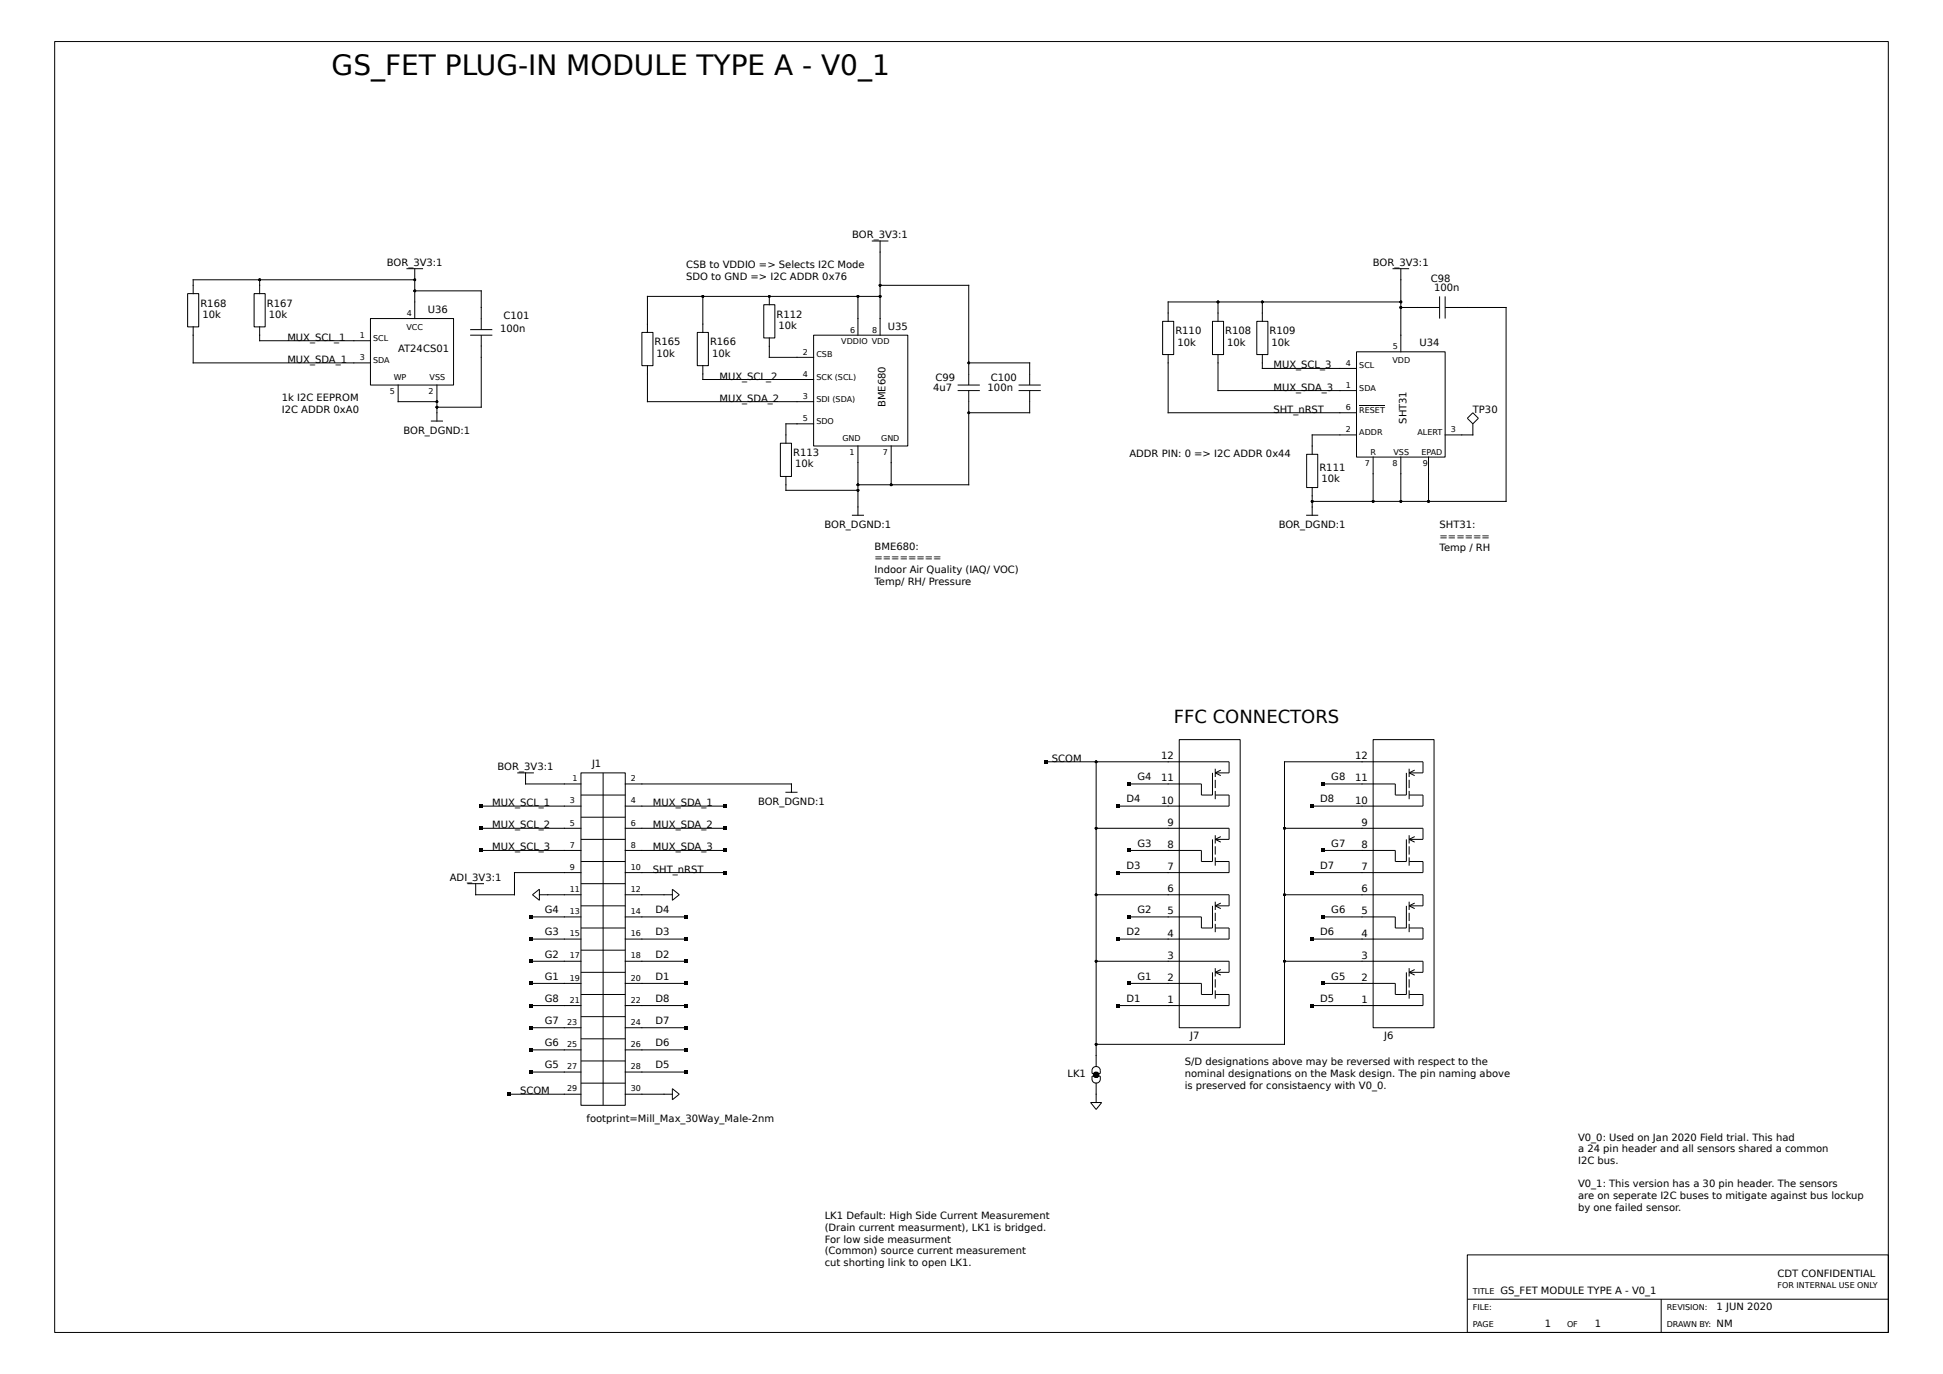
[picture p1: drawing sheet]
<svg xmlns="http://www.w3.org/2000/svg" width="297mm" height="210mm" viewBox="0 0 297 210" stroke-linecap="round" stroke-linejoin="round" font-family="sans-serif">
<g fill="none" stroke="#000" stroke-width=".15">
<path d="M8.4 6.3h280.2v197.4h-280.2zM133.3 36.8h2.5M134.5 36.8v14.4M28.7 44.9h1.7v5.1h-1.7zM29.5 50v5.5h27.1M38.8 44.9h1.7v5.1h-1.7zM39.7 50v2.1h16.9M39.7 42.8v2.1M56.6 48.7h12.7v10.2h-12.7zM60.9 58.9v2.5h5.9M62.1 41.1h2.6M63.4 44.5h10.2v5.9"/>
<path d="M63.4 41.1v7.6M63.4 42.8h-33.9v2.1M66.8 58.9v5.5M71.9 50.4h3.4M71.9 51.2h3.4M73.6 51.2v11h-6.8M98.1 50.8h1.7v5.1h-1.7zM99 55.9v5.5h25.4M106.6 50.8h1.7v5.1h-1.7zM107.4 55.9v2.1h17M107.4 45.3v5.5M116.7 46.6h1.7v5.1h-1.7z"/>
<path d="M117.6 51.7v2.9h6.8M117.6 45.3v1.3M124.4 51.2h14.4v17h-14.4zM131.1 45.3v5.9M134.5 43.6h13.6v15.3M134.5 45.3h-35.5v5.5M146.4 59.7h3.4M146.4 58.9h3.4M148.1 59.7v14.4h-17M148.1 55.5h9.3v3.4M155.7 59.7h3.4M155.7 58.9h3.4"/>
<path d="M157.4 59.7v3.4h-9.3M177.7 49.1h1.7v5.1h-1.7zM178.6 54.2v8.9h28.8M185.3 49.1h1.7v5.1h-1.7zM186.2 54.2v5.5h21.2M186.2 46.1v3M192.1 49.1h1.7v5.1h-1.7zM193 54.2v2.1h14.4M193 46.1v3M207.4 53.8h13.5v16.1h-13.5zM212.9 41.1h2.5M214.1 41.1v12.7"/>
<path d="M214.1 47h6M214.1 46.1h-35.5v3M220.1 45.3v3.4M220.9 47h9.3v29.6h-29.6M220.9 45.3v3.4M65.9 64.4h1.7M119.3 67.7h1.7v5.1h-1.7zM120.1 72.8v2.1h11M124.4 64.8h-4.3v2.9M130.3 78.7h1.7M131.1 68.2v10.5M136.2 68.2v5.9"/>
<path d="M199.7 69.4h1.7v5.1h-1.7zM199.7 78.7h1.7M200.6 74.5v4.2M207.4 66.5h-6.8v2.9M207.8 62h3.9M209.9 69.9v6.7M214.1 69.9v6.7M218.4 69.9v6.7M224.3 63.9l.8-.8 .9 .8-.9 .9zM225.1 64.8v1.7h-4.2M79.1 118.1h2.5M80.3 118.1v1.7h8.5"/>
<path d="M88.8 118.1h6.8v50.8h-6.8zM92.2 118.1v50.8M95.6 119.8h25.4v1.3M159.9 116.4h28v1.7h-2.1M167.6 116.4v46.6M180.3 113h9.3v44.1h-9.3zM185.3 118.1v3.4h-1.7v-1.7h-11M185.8 117.5v1.3M185.8 119.2v1.3M185.8 118.1l.8 .4M186.6 117.7l-.8 .4M209.9 113h9.3v44.1h-9.3z"/>
<path d="M215 118.1v3.4h-1.7v-1.7h-11M215.4 117.5v1.3M215.4 119.2v1.3M215.4 118.1h2.1v-1.7h-21.2v43.2h-28.7M215.4 118.1l.8 .4M216.2 117.7l-.8 .4M71.4 135.1h2.6M73.6 130h15.2M73.6 126.6h15.2M73.6 123.2h15.2M81.4 136.8l1.1-.9v1.7zM82.5 136.8h6.3"/>
<path d="M88.8 133.4h-10.2v3.4h-5.9v-1.7M88.8 138.4h6.8M88.8 131.7h6.8M88.8 128.3h6.8M88.8 121.5h6.8M88.8 135.1h6.8M88.8 124.9h6.8M95.6 136.8h7.2M95.6 130h15.2M95.6 133.4h15.2M95.6 126.6h15.2M95.6 123.2h15.2"/>
<path d="M102.8 135.9l1 .9-1 .8zM120.1 121.1h1.7M167.6 136.8h20.3v1.6h-2.1M167.6 126.6h20.3v1.7h-2.1M185.3 138.4v3.4h-1.7v-1.7h-11M185.3 128.3v3.4h-1.7v-1.7h-11M185.8 131.7h2.1v1.7h-17M185.8 121.5h2.1v1.7h-17M185.8 120.9v1.2M185.8 127.7v1.2M185.8 129.3v1.3M185.8 131v1.3"/>
<path d="M185.8 137.8v1.3M185.8 139.5v1.3M185.8 138.4l.8 .5M185.8 128.3l.8 .4M186.6 138l-.8 .4M186.6 127.9l-.8 .4M196.3 136.8h21.2v1.6h-2.1M196.3 126.6h21.2v1.7h-2.1M215 128.3v3.4h-1.7v-1.7h-11M215 138.4v3.4h-1.7v-1.7h-11M215.4 120.9v1.2M215.4 127.7v1.2"/>
<path d="M215.4 129.3v1.3M215.4 131v1.3M215.4 137.8v1.3M215.4 139.5v1.3M215.4 131.7h2.1v1.7h-16.9M215.4 121.5h2.1v1.7h-16.9M215.4 138.4l.8 .5M215.4 128.3l.8 .4M216.2 138l-.8 .4M216.2 127.9l-.8 .4M81.2 150.3h7.6M81.2 153.7h7.6"/>
<path d="M81.2 146.9h7.6M81.2 140.1h7.6M81.2 143.5h7.6M81.2 157.1h7.6M88.8 152h6.8M88.8 148.6h6.8M88.8 141.8h6.8M88.8 145.2h6.8M88.8 158.8h6.8M88.8 155.4h6.8M95.6 150.3h9.3M95.6 153.7h9.3"/>
<path d="M95.6 146.9h9.3M95.6 140.1h9.3M95.6 143.5h9.3M95.6 157.1h9.3M167.6 146.9h20.3v1.7h-2.1M185.3 148.6v3.4h-1.7v-1.7h-11M185.8 152h2.1v1.7h-17M185.8 141.8h2.1v1.7h-17M185.8 148.6l.8 .4M185.8 141.2v1.3M185.8 148v1.2M185.8 149.7v1.2"/>
<path d="M185.8 151.4v1.2M186.6 148.2l-.8 .4M196.3 146.9h21.2v1.7h-2.1M215 148.6v3.4h-1.7v-1.7h-11M215.4 152h2.1v1.7h-16.9M215.4 148.6l.8 .4M215.4 141.2v1.3M215.4 148v1.2M215.4 149.7v1.2M215.4 151.4v1.2M215.4 141.8h2.1v1.7h-16.9M216.2 148.2l-.8 .4"/>
<path d="M77.8 167.2h11M81.2 163.9h7.6M81.2 160.5h7.6M88.8 162.2h6.8M88.8 165.5h6.8M95.6 163.9h9.3M95.6 160.5h9.3M95.6 167.2h7.2M102.8 166.4l1 .8-1 .9zM166.7 168.5h1.7l-.8 1.1zM166.9 164.5h1.3a.75 .75 0 0 1-.6 1 .75 .75 0 0 1-.7-1zM167 163.3a.64 .64 0 0 1 .7-.3 .64 .64 0 0 1 .5 .6v.5h-1.3z"/>
<path d="M167.4 163.9l-.2 .2M167.6 165.5v3M167.6 163.9l-.5 .4M167.7 163.9l-.6 .5M167.7 163.9l-.5 .6M167.8 163.9l-.6 .6M167.9 164l-.6 .6M167.9 164.1l-.5 .5M168 164.4l-.3 .3M168 164.2l-.6 .5M168 164.3l-.5 .4M224.3 191.8h64.3v11.9h-64.3z"/>
<path d="M224.3 198.6h64.3M253.9 198.6v5.1"/>
<circle cx="167.5" cy="164.3" r=".43"/>
</g>
<g fill="#000">
<path d="M39.6 42.6h.2l.1 .2-.1 .2h-.2l-.1-.2zM63.3 44.3h.2l.1 .2-.1 .1h-.2l-.1-.1zM63.3 42.6h.2l.1 .2-.1 .2h-.2l-.1-.2zM107.3 45.1h.2l.1 .2-.1 .2h-.2l-.1-.2zM117.5 45.1h.2l.1 .2-.1 .2h-.2l-.1-.2zM131 45.1h.2l.2 .2-.2 .2h-.2l-.1-.2zM134.4 45.1h.2l.1 .2-.1 .2h-.2l-.1-.2zM134.4 43.4h.2l.1 .2-.1 .2h-.2l-.1-.2zM148 55.3h.2l.1 .2-.1 .2h-.2l-.1-.2zM186.1 46h.2l.1 .1-.1 .2h-.2l-.1-.2zM192.9 46h.2l.1 .1-.1 .2h-.2l-.2-.2zM214 46.8h.2l.1 .2-.1 .2h-.2l-.1-.2z"/>
<path d="M214 46h.2l.1 .1-.1 .2h-.2l-.1-.2zM66.7 62h.2l.1 .2-.1 .2h-.2l-.1-.2zM66.7 61.2h.2l.1 .2-.1 .2h-.2l-.1-.2zM131 73.9h.2l.2 .2-.2 .2h-.2l-.1-.2zM131 74.8h.2l.2 .1-.2 .2h-.2l-.1-.2zM136.1 73.9h.2l.1 .2-.1 .2h-.2l-.1-.2zM148 62.9h.2l.1 .2-.1 .2h-.2l-.1-.2zM200.5 76.4h.2l.1 .2-.1 .2h-.2l-.1-.2zM209.8 76.4h.2l.1 .2-.1 .2h-.2l-.1-.2zM214 76.4h.2l.1 .2-.1 .2h-.2l-.1-.2zM218.3 76.4h.2l.1 .2-.1 .2h-.2l-.2-.2zM159.7 116.2h.5v.5h-.5z"/>
<path d="M167.5 116.2h.2l.1 .2-.1 .2h-.2l-.2-.2zM172.4 119.6h.5v.5h-.5zM202 119.6h.5v.5h-.5zM73.3 123h.5v.5h-.5zM73.3 126.3h.5v.5h-.5zM73.3 129.7h.5v.5h-.5zM80.9 139.9h.5v.5h-.5zM104.6 139.9h.5v.5h-.5zM110.6 133.1h.5v.5h-.5zM110.6 123h.5v.5h-.5zM110.6 126.3h.5v.5h-.5zM110.6 129.7h.5v.5h-.5z"/>
<path d="M167.5 126.4h.2l.1 .2-.1 .2h-.2l-.2-.2zM167.5 136.6h.2l.1 .2-.1 .1h-.2l-.2-.1zM170.7 133.1h.5v.5h-.5zM170.7 123h.5v.5h-.5zM172.4 139.9h.5v.5h-.5zM172.4 129.7h.5v.5h-.5zM196.2 126.4h.2l.2 .2-.2 .2h-.2l-.1-.2zM196.2 136.6h.2l.2 .2-.2 .1h-.2l-.1-.1zM200.3 133.1h.5v.5h-.5zM200.3 123h.5v.5h-.5zM202 139.9h.5v.5h-.5zM202 129.7h.5v.5h-.5z"/>
<path d="M80.9 150h.5v.6h-.5zM80.9 146.7h.5v.5h-.5zM80.9 143.3h.5v.5h-.5zM80.9 156.8h.5v.5h-.5zM80.9 153.4h.5v.5h-.5zM104.6 150h.5v.6h-.5zM104.6 146.7h.5v.5h-.5zM104.6 143.3h.5v.5h-.5zM104.6 156.8h.5v.5h-.5zM104.6 153.4h.5v.5h-.5zM167.5 146.7h.2l.1 .2-.1 .2h-.2l-.2-.2zM167.5 159.4h.2l.1 .2-.1 .2h-.2l-.2-.2z"/>
<path d="M170.7 153.4h.5v.5h-.5zM170.7 143.3h.5v.5h-.5zM172.4 150h.5v.6h-.5zM196.2 146.7h.2l.2 .2-.2 .2h-.2l-.1-.2zM200.3 153.4h.5v.5h-.5zM200.3 143.3h.5v.5h-.5zM202 150h.5v.6h-.5zM77.5 167h.5v.5h-.5zM80.9 163.6h.5v.5h-.5zM80.9 160.2h.5v.5h-.5zM104.6 163.6h.5v.5h-.5zM104.6 160.2h.5v.5h-.5z"/>
</g>
<text font-size="4.3" x="50.7" y="11.4">GS_FET PLUG-IN MODULE TYPE A - V0_1</text>
<text font-size="2.8" x="179.4" y="110.5">FFC CONNECTORS</text>
<g font-size="1.5">
<text x="59.1" y="40.6">BOR_3V3:1</text>
<text x="104.9" y="41">CSB to VDDIO =&gt; Selects I2C Mode</text>
<text x="130.3" y="36.4">BOR_3V3:1</text>
<text x="209.9" y="40.6">BOR_3V3:1</text>
<text x="30.6" y="46.9">R168</text>
<text x="40.8" y="46.9">R167</text>
<text x="65.4" y="47.8">U36</text>
<text x="104.9" y="42.8">SDO to GND =&gt; I2C ADDR 0x76</text>
<text x="218.7" y="43">C98</text>
<text x="219.2" y="44.5">100n</text>
<text x="30.9" y="48.6">10k</text>
<text x="41.1" y="48.6">10k</text>
<text x="43.9" y="52.1">MUX_SCL_1</text>
<text x="60.9" y="53.8">AT24CS01</text>
<text x="76.4" y="50.7">100n</text>
<text x="76.9" y="48.7">C101</text>
<text x="100.1" y="52.8">R165</text>
<text x="108.5" y="52.8">R166</text>
<text x="118.7" y="48.6">R112</text>
<text x="119" y="50.3">10k</text>
<text x="135.7" y="50.4">U35</text>
<text x="179.7" y="51.1">R110</text>
<text x="180" y="52.8">10k</text>
<text x="187.3" y="51.1">R108</text>
<text x="187.6" y="52.8">10k</text>
<text x="194.1" y="51.1">R109</text>
<text x="194.4" y="52.8">10k</text>
<text x="217" y="52.9">U34</text>
<text x="43.9" y="55.5">MUX_SDA_1</text>
<text x="100.4" y="54.5">10k</text>
<text x="108.8" y="54.5">10k</text>
<text x="110" y="58">MUX_SCL_2</text>
<text x="142.6" y="59.7">4u7</text>
<text x="143" y="58.3">C99</text>
<text x="151" y="59.7">100n</text>
<text x="151.5" y="58.3">C100</text>
<text x="194.6" y="56.3">MUX_SCL_3</text>
<text x="194.6" y="59.7">MUX_SDA_3</text>
<text x="43.1" y="61.3">1k I2C EEPROM</text>
<text x="43.1" y="63.1">I2C ADDR 0xA0</text>
<text x="110" y="61.4">MUX_SDA_2</text>
<text x="135.4" y="62.2" transform="rotate(-90 135.4 62.2)">BME680</text>
<text x="194.6" y="63.1">SHT_nRST</text>
<text x="215" y="64.8" transform="rotate(-90 215 64.8)">SHT31</text>
<text x="225.1" y="63.1">TP30</text>
<text x="61.7" y="66.3">BOR_DGND:1</text>
<text x="121.2" y="69.7">R113</text>
<text x="121.5" y="71.4">10k</text>
<text x="172.6" y="69.9">ADDR PIN: 0 =&gt; I2C ADDR 0x44</text>
<text x="201.7" y="72">R111</text>
<text x="202" y="73.7">10k</text>
<text x="126" y="80.7">BOR_DGND:1</text>
<text x="133.7" y="84">BME680:</text>
<text x="195.5" y="80.7">BOR_DGND:1</text>
<text x="220.1" y="80.7">SHT31:</text>
<text x="220.1" y="82.5">======</text>
<text x="133.7" y="85.8">========</text>
<text x="133.7" y="87.6">Indoor Air Quality (IAQ/ VOC)</text>
<text x="133.7" y="89.3">Temp/ RH/ Pressure</text>
<text x="220.1" y="84.3">Temp / RH</text>
<text x="76.1" y="117.7">BOR_3V3:1</text>
<text x="90.5" y="117.3">J1</text>
<text x="160.8" y="116.4">SCOM</text>
<text x="173.9" y="119.3">G4</text>
<text x="177.5" y="119.4">11</text>
<text x="177.5" y="116.1">12</text>
<text x="203.5" y="119.3">G8</text>
<text x="207.1" y="119.4">11</text>
<text x="207.1" y="116.1">12</text>
<text x="75.3" y="123.2">MUX_SCL_1</text>
<text x="99.8" y="123.2">MUX_SDA_1</text>
<text x="115.9" y="123.1">BOR_DGND:1</text>
<text x="172.2" y="122.6">D4</text>
<text x="177.5" y="122.8">10</text>
<text x="201.8" y="122.6">D8</text>
<text x="207.1" y="122.8">10</text>
<text x="75.3" y="126.6">MUX_SCL_2</text>
<text x="75.3" y="130">MUX_SCL_3</text>
<text x="99.8" y="126.6">MUX_SDA_2</text>
<text x="99.8" y="130">MUX_SDA_3</text>
<text x="173.9" y="129.4">G3</text>
<text x="178.5" y="129.6">8</text>
<text x="178.5" y="126.2">9</text>
<text x="203.5" y="129.4">G7</text>
<text x="208.1" y="129.6">8</text>
<text x="208.1" y="126.2">9</text>
<text x="68.8" y="134.6">ADI_3V3:1</text>
<text x="99.8" y="133.4">SHT_nRST</text>
<text x="172.2" y="132.8">D3</text>
<text x="178.5" y="136.4">6</text>
<text x="178.5" y="133">7</text>
<text x="201.8" y="132.8">D7</text>
<text x="208.1" y="136.4">6</text>
<text x="208.1" y="133">7</text>
<text x="83.3" y="143">G3</text>
<text x="83.3" y="139.6">G4</text>
<text x="100.2" y="143">D3</text>
<text x="100.2" y="139.6">D4</text>
<text x="172.2" y="143">D2</text>
<text x="173.9" y="139.6">G2</text>
<text x="178.5" y="139.8">5</text>
<text x="178.5" y="143.1">4</text>
<text x="201.8" y="143">D6</text>
<text x="203.5" y="139.6">G6</text>
<text x="208.1" y="139.8">5</text>
<text x="208.1" y="143.1">4</text>
<text x="83.3" y="149.7">G1</text>
<text x="83.3" y="146.4">G2</text>
<text x="100.2" y="149.7">D1</text>
<text x="100.2" y="146.4">D2</text>
<text x="173.9" y="149.7">G1</text>
<text x="178.5" y="149.9">2</text>
<text x="178.5" y="146.5">3</text>
<text x="203.5" y="149.7">G5</text>
<text x="208.1" y="149.9">2</text>
<text x="208.1" y="146.5">3</text>
<text x="83.3" y="153.1">G8</text>
<text x="100.2" y="153.1">D8</text>
<text x="172.2" y="153.1">D1</text>
<text x="178.5" y="153.3">1</text>
<text x="201.8" y="153.1">D5</text>
<text x="208.1" y="153.3">1</text>
<text x="83.3" y="159.9">G6</text>
<text x="83.3" y="156.5">G7</text>
<text x="100.2" y="159.9">D6</text>
<text x="100.2" y="156.5">D7</text>
<text x="181.9" y="158.8">J7</text>
<text x="211.6" y="158.8">J6</text>
<text x="79.5" y="167.2">SCOM</text>
<text x="83.3" y="163.3">G5</text>
<text x="100.2" y="163.3">D5</text>
<text x="163.2" y="164.5">LK1</text>
<text x="181.1" y="162.8">S/D designations above may be reversed with respect to the</text>
<text x="181.1" y="164.6">nominal designations on the Mask design. The pin naming above</text>
<text x="181.1" y="166.4">is preserved for consistaency with V0_0.</text>
<text x="89.6" y="171.5">footprint=Mill_Max_30Way_Male-2nm</text>
<text x="241.2" y="174.3">V0_0: Used on Jan 2020 Field trial. This had</text>
<text x="241.2" y="176.1">a 24 pin header and all sensors shared a common</text>
<text x="241.2" y="177.9">I2C bus.</text>
<text x="241.2" y="181.5">V0_1: This version has a 30 pin header. The sensors</text>
<text x="241.2" y="183.2">are on seperate I2C buses to mitigate against bus lockup</text>
<text x="241.2" y="185">by one failed sensor.</text>
<text x="126.1" y="186.4">LK1 Default: High Side Current Measurement</text>
<text x="126.1" y="188.1">(Drain current measurment), LK1 is bridged.</text>
<text x="126.1" y="189.9">For low side measurment</text>
<text x="126.1" y="191.7">(Common) source current measurement</text>
<text x="126.1" y="193.5">cut shorting link to open LK1.</text>
<text x="229.4" y="197.7">GS_FET MODULE TYPE A - V0_1</text>
<text x="271.7" y="195.2">CDT CONFIDENTIAL</text>
<text x="236.1" y="202.8">1</text>
<text x="243.8" y="202.8">1</text>
<text x="262.4" y="200.3">1 JUN 2020</text>
<text x="262.4" y="202.8">NM</text>
</g>
<g font-size="1.2">
<text x="55" y="51.7">1</text>
<text x="57" y="52.1">SCL</text>
<text x="62.1" y="50.4">VCC</text>
<text x="62.2" y="48.3">4</text>
<text x="128.6" y="52.6">VDDIO VDD</text>
<text x="129.9" y="50.9">6</text>
<text x="133.3" y="50.9">8</text>
<text x="212.9" y="53.4">5</text>
<text x="55" y="55">3</text>
<text x="57" y="55.5">SDA</text>
<text x="60.2" y="58">WP</text>
<text x="65.7" y="58.1">VSS</text>
<text x="122.7" y="54.2">2</text>
<text x="122.7" y="57.6">4</text>
<text x="124.8" y="54.6">CSB</text>
<text x="124.8" y="58">SCK (SCL)</text>
<text x="205.7" y="59.3">1</text>
<text x="205.7" y="55.9">4</text>
<text x="207.8" y="59.7">SDA</text>
<text x="207.8" y="56.3">SCL</text>
<text x="212.9" y="55.5">VDD</text>
<text x="59.6" y="60.2">5</text>
<text x="65.5" y="60.2">2</text>
<text x="122.7" y="61">3</text>
<text x="122.7" y="64.4">5</text>
<text x="124.8" y="61.4">SDI (SDA)</text>
<text x="124.8" y="64.8">SDO</text>
<text x="205.7" y="62.7">6</text>
<text x="207.8" y="63.1">RESET</text>
<text x="128.8" y="67.4">GND</text>
<text x="129.9" y="69.5">1</text>
<text x="134.7" y="67.4">GND</text>
<text x="135" y="69.5">7</text>
<text x="205.7" y="66">2</text>
<text x="207.8" y="66.5">ADDR</text>
<text x="208.6" y="71.2">7</text>
<text x="209.5" y="69.5">R</text>
<text x="212.9" y="71.2">8</text>
<text x="213" y="69.5">VSS</text>
<text x="216.7" y="66.5">ALERT</text>
<text x="217.3" y="69.5">EPAD</text>
<text x="217.5" y="71.2">9</text>
<text x="221.7" y="66">3</text>
<text x="87.5" y="119.4">1</text>
<text x="96.4" y="119.4">2</text>
<text x="87.1" y="122.8">3</text>
<text x="96.4" y="122.8">4</text>
<text x="87.1" y="126.2">5</text>
<text x="87.1" y="129.6">7</text>
<text x="96.4" y="129.6">8</text>
<text x="96.4" y="126.2">6</text>
<text x="87.1" y="132.9">9</text>
<text x="87.1" y="136.3">11</text>
<text x="96.4" y="132.9">10</text>
<text x="96.4" y="136.3">12</text>
<text x="87.1" y="143.1">15</text>
<text x="87.1" y="139.7">13</text>
<text x="96.4" y="143.1">16</text>
<text x="96.4" y="139.7">14</text>
<text x="87.1" y="146.5">17</text>
<text x="87.1" y="149.9">19</text>
<text x="96.4" y="146.5">18</text>
<text x="96.4" y="149.9">20</text>
<text x="87.1" y="153.3">21</text>
<text x="96.4" y="153.3">22</text>
<text x="86.7" y="156.7">23</text>
<text x="86.7" y="160">25</text>
<text x="96.4" y="156.7">24</text>
<text x="96.4" y="160">26</text>
<text x="86.7" y="166.8">29</text>
<text x="86.7" y="163.4">27</text>
<text x="96.4" y="166.8">30</text>
<text x="96.4" y="163.4">28</text>
<text x="225.1" y="197.7">TITLE</text>
<text x="271.7" y="196.9">FOR INTERNAL USE ONLY</text>
<text x="225.1" y="200.3">FILE:</text>
<text x="225.1" y="202.8">PAGE</text>
<text x="239.5" y="202.8">OF</text>
<text x="254.8" y="200.3">REVISION:</text>
<text x="254.8" y="202.8">DRAWN BY:</text>
</g>
</svg>
